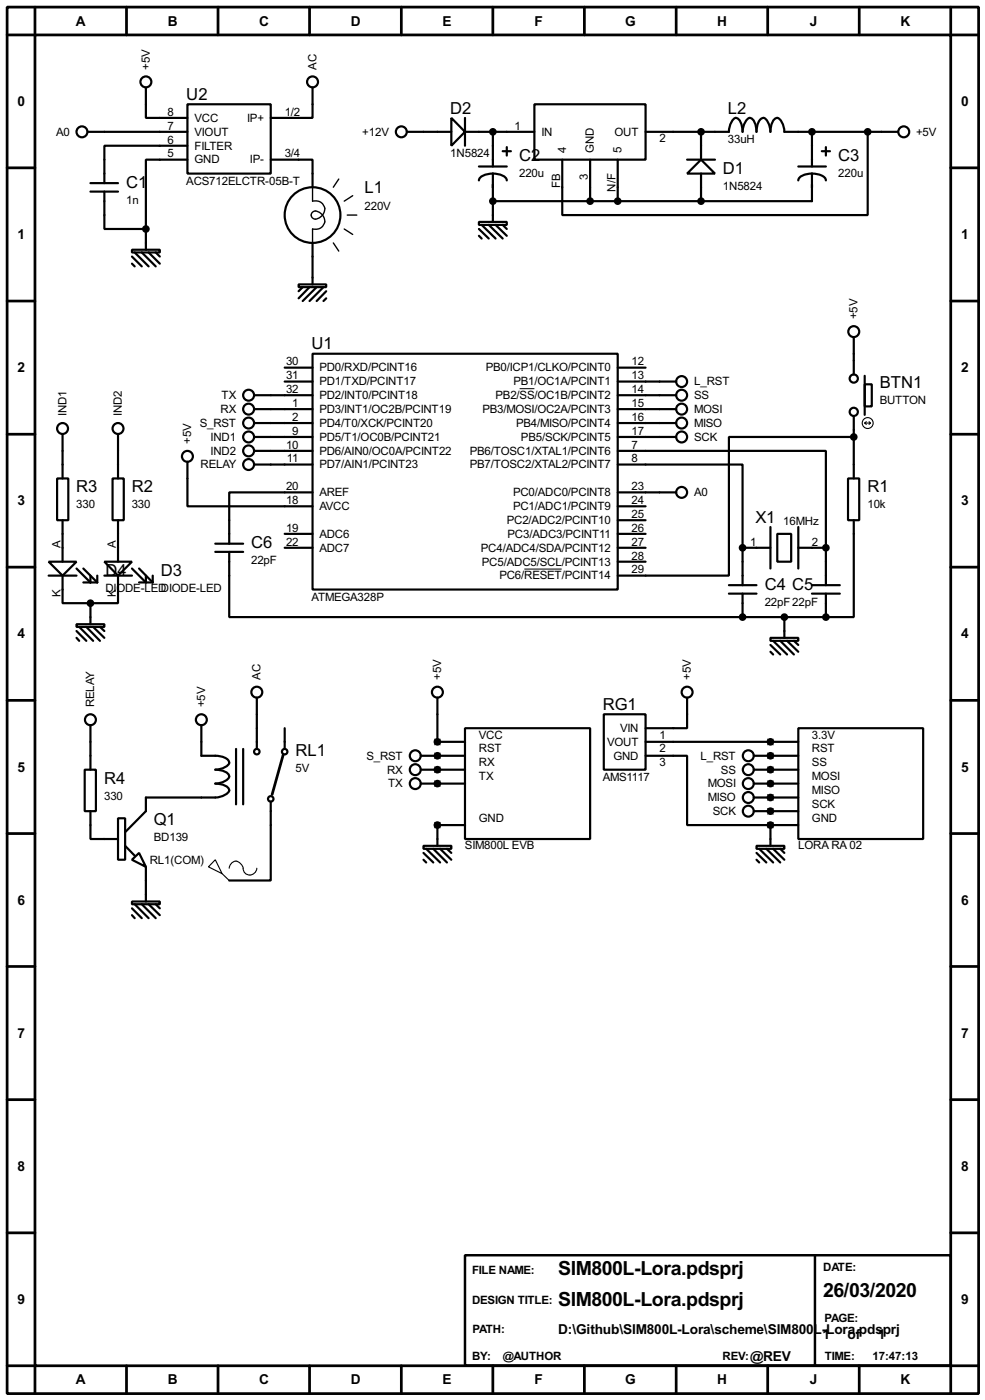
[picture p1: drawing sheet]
<svg xmlns="http://www.w3.org/2000/svg" width="180mm" height="256mm" viewBox="0 0 180 256" stroke-linecap="round" stroke-linejoin="round" font-family="sans-serif">
<g fill="none" stroke="#000" stroke-width=".5">
<path d="M1.3 1.3h177.8v254h-177.8zM6.4 6.4h167.6v243.8h-167.6zM6.4 1.3v5.1h-5.1M23.2 1.3v5.1M39.9 1.3v5.1M56.7 1.3v5.1M73.5 1.3v5.1M90.2 1.3v5.1M107 1.3v5.1M123.8 1.3v5.1M140.5 1.3v5.1M157.3 1.3v5.1"/>
<path d="M174 1.3v5.1h5.1M1.3 30.8h5.1M174 30.8h5.1M1.3 55.2h5.1M174 55.2h5.1M1.3 79.6h5.1M174 79.6h5.1M1.3 103.9h5.1M174 103.9h5.1M1.3 128.3h5.1M51.9 138.2l-2.1 7.4M174 128.3h5.1"/>
<path d="M1.3 152.7h5.1M174 152.7h5.1M1.3 177.1h5.1M174 177.1h5.1M1.3 201.5h5.1M174 201.5h5.1M1.3 225.9h5.1M174 225.9h5.1M1.3 250.2h5.1v5.1M23.2 250.2v5.1M39.9 250.2v5.1M56.7 250.2v5.1"/>
<path d="M73.5 250.2v5.1M90.2 250.2v5.1M107 250.2v5.1M123.8 250.2v5.1M140.5 250.2v5.1M157.3 250.2v5.1M179.1 250.2h-5.1v5.1"/>
</g>
<path d="M85.1 230h88.9v20.2h-88.9zM149.2 230v20.2" fill="none" stroke="#000" stroke-width=".45"/>
<g fill="none" stroke="#000" stroke-width=".4">
<path d="M26.7 16.1v5.5h7.6M34.3 19.1h15.3v12.7h-15.3zM57.2 16.1v5.5h-7.6M97.8 19.1h20.4v10.2h-20.4zM16.1 24.2h18.2M16.6 35.1h5M16.6 33.6h5M19.1 35.1v6.9h7.6M34.3 26.7h-15.2v6.9M34.3 29.3h-7.6v12.7M49.6 29.3h7.6v5M74.5 24.2h8.1"/>
<path d="M82.6 21.6l2.5 2.6-2.5 2.5zM85.1 24.2h12.7M85.1 21.6v5.1M87.7 30.5h5.1M90.2 31.8a3.3 3.3 0 0 1 2.4 .9l.2 .4M90.2 31.8a3.3 3.3 0 0 0-2.4 .9l-.1 .4M90.2 24.2v6.3M90.2 31.8v8.9M92 27.7h1.5M92.8 27v1.5M108 29.3v7.6M113.1 29.3v7.6"/>
<path d="M118.2 24.2h15.2a2.75 2.75 0 0 1 1.3-2.6 1.5 1.5 0 0 1 1 1.3l.2 1.3a2.76 2.76 0 0 1 1.3-2.6 1.5 1.5 0 0 1 1.1 1.3l.2 1.3a3.2 3.2 0 0 1 .9-2.5l.4-.1a2.75 2.75 0 0 1 1.2 2.6 3.3 3.3 0 0 1 .9-2.5 .9 .9 0 0 1 1.2 .7l.4 1.1 .1 .7h20.8M125.8 29.3h5.1M128.3 29.3l2.6 2.5h-5.1zM128.3 24.2v5.1M128.3 31.8v5.1M146.1 30.5h5.1M148.6 31.8a3.2 3.2 0 0 1 2.5 .9l.1 .4M148.6 31.8a2.27 2.27 0 0 0-2.5 1.3M148.6 31.8v5.1h-58.4M148.6 24.2v6.3M150.4 27.7h1.5M151.2 27v1.5"/>
<path d="M158.8 24.2v15.2h-55.9v-10.1M24.2 45.8h5.1v.5h-5.1zM24.2 47l1.8 1.8M24.2 48.3l.5 .5M24.7 46.3l2.5 2.5M26 46.3l2.5 2.5M26.7 42v3.8M27.2 46.3l2.1 2M28.5 46.3l.8 .7M54.7 52.1h5v.5h-5zM55.4 52.6l-.7 .8M56.7 52.6l-2 2.1"/>
<path d="M57.2 44.5v7.6M58 52.6l-2.6 2.6M59.2 52.6l-2.5 2.6M59.7 53.4l-1.7 1.8M59.7 54.7l-.5 .5M87.7 40.7h5.1v.5h-5.1zM87.7 42l1.8 1.7M87.7 43.2l.5 .5M88.2 41.2l2.5 2.5M89.5 41.2l2.5 2.5M90.7 41.2l2.1 2M92 41.2l.8 .8"/>
<path d="M11.5 79.6v8.1M21.6 79.6v8.1M46.5 77.5h10.7M46.5 75h10.7M46.5 72.4h10.7M52.1 69.9h5.1M52.1 67.4h5.1M57.2 64.8h55.9v43.2h-55.9zM113.1 77.5h10.7M113.1 75h10.7M113.1 72.4h10.7M113.1 69.9h10.7"/>
<path d="M113.1 67.4h5.1M156.3 61.8v6.8M156.3 76.3v11.4M158.3 70.4h1.3v4.1h-1.3zM158.3 68.9v7.1M10.5 87.7h2v7.6h-2zM11.5 95.3v7.6M20.6 87.7h2.1v7.6h-2.1zM21.6 95.3v7.6M34.3 84.6v8.2h22.9M39.4 99.6h5.1M46.5 80.1h10.7"/>
<path d="M46.5 82.6h10.7M46.5 85.1h10.7M52.1 97.8h5.1M57.2 90.2h-15.2v9.4M113.1 85.1h22.8v15.3M113.1 82.6h38.1v17.8M113.1 80.1h10.7M113.1 90.2h10.7M113.1 97.8h5.1M113.1 95.3h5.1M113.1 92.8h5.1M141 96.6v7.6"/>
<path d="M142.3 97.8h2.5v5.1h-2.5zM146.1 96.6v7.6M155.2 87.7h2.1v7.6h-2.1zM156.3 95.3v17.8h-5.1M156.3 80.1h-22.9v25.4h-20.3M8.9 102.9h5.1l-2.5 2.6zM8.9 105.5h5.1M11.5 105.5v5h5.1M14 114.4h5.1v.5h-5.1zM14 104.2l2.6 2.5v-1.2M14 115.6l1.8 1.8M14 116.9l.5 .5"/>
<path d="M14.5 114.9l2.6 2.5M15.3 106.7h2.5M15.3 104.2l2.5 2.5M15.8 114.9l2.5 2.5M16.6 110.5v3.9M17.1 114.9l2 2M17.8 105.5v1.2M18.3 114.9l.8 .7M19.1 102.9h5.1l-2.6 2.6zM19.1 105.5h5.1M21.6 105.5v5h-5M24.2 104.2l2.5 2.5v-1.2"/>
<path d="M25.5 104.2l2.5 2.5M25.5 106.7h2.5M28 105.5v1.2M39.4 101.1h5.1M42 101.1v12h93.9M52.1 100.4h5.1M113.1 100.4h5.1M113.1 102.9h5.1M133.4 108.8h5.1M133.4 107.2h5.1M135.9 100.4v6.8M135.9 108.8v4.3"/>
<path d="M135.9 100.4h5.1M135.9 113.1h15.3M141 116.9h5.1v.5h-5.1zM141 118.2l1.8 1.7M141 119.4l.5 .5M141.5 117.4l2.6 2.5M142.8 117.4l2.5 2.5M143.6 113.1v3.8M144.1 117.4l2 2M145.3 117.4l.8 .8M146.1 100.4h5.1M148.6 108.8h5.1"/>
<path d="M148.6 107.2h5.1M151.2 100.4v6.8M151.2 108.8v4.3M16.6 132.9v8.1M36.9 132.9v5.6a8.5 8.5 0 0 1 4.2 .3 .91 .91 0 0 1 .7 1.2 3.3 3.3 0 0 1-2.4 1 3.3 3.3 0 0 1 2.4 .9 .9 .9 0 0 1-.7 1.2l-1.1 .4-.6 .1a3.3 3.3 0 0 1 2.4 .8 .89 .89 0 0 1-.7 1.2l-1.1 .4-.6 .1h-12.7v2.5l-3.8 3.9M43.2 137.2v10.2M44.5 137.2v10.2M47 127.8v9.4M52.1 133.4v3.8M77 138.5h8.1M80.1 127.8v8.1h5M85.1 133.4h22.9v20.3h-22.9z"/>
<path d="M110.5 130.9h7.7v10.1h-7.7zM118.2 138.5h7.6v12.7h15.2M118.2 135.9h27.9M125.8 127.8v5.6h-7.6M138 138.5h8.1M146.1 133.4h22.9v20.3h-22.9zM15.5 141h2.1v7.6h-2.1zM16.6 148.6v5.1h5M21.6 149.9h1.3v7.6h-1.3zM22.9 155l1.8 1.8M24.2 157.5l1.3-1.2 1.2 2.5zM26.7 158.8v6.4"/>
<path d="M49.6 146.9v14.4h-7.6M77 143.6h8.1M77 141h8.1M77.5 155h5.1v.5h-5.1zM77.5 156.3l1.8 1.7M77.5 157.5l.5 .5M78 155.5l2.6 2.5M79.3 155.5l2.5 2.5M80.6 155.5l2 2M81.8 155.5l.8 .8M85.1 151.2h-5v3.8M138 146.1h8.1"/>
<path d="M138 148.6h8.1M138 143.6h8.1M138 141h8.1M138.5 155h5.1v.5h-5.1zM138.5 156.3l1.8 1.7M138.5 157.5l.5 .5M139 155.5l2.5 2.5M140.3 155.5l2.5 2.5M141 151.2v3.8M141 151.2h5.1M141.5 155.5l2.1 2M142.8 155.5l.8 .8"/>
<path d="M24.2 165.2h5.1v.5h-5.1zM24.2 166.4l1.8 1.8M24.2 167.7l.5 .5M24.7 165.7l2.5 2.5M26 165.7l2.5 2.5M27.2 165.7l2.1 2M28.5 165.7l.8 .7"/>
<circle cx="26.7" cy="15" r="1"/>
<circle cx="57.2" cy="15" r="1"/>
<circle cx="15" cy="24.2" r="1"/>
<circle cx="57.2" cy="39.4" r="5.1"/>
<circle cx="73.4" cy="24.2" r="1"/>
<circle cx="165.4" cy="24.2" r="1"/>
<circle cx="11.4" cy="78.5" r="1"/>
<circle cx="21.6" cy="78.5" r="1"/>
<circle cx="45.5" cy="77.5" r="1"/>
<circle cx="45.5" cy="72.4" r="1"/>
<circle cx="45.5" cy="75" r="1"/>
<circle cx="124.7" cy="69.9" r="1"/>
<circle cx="124.7" cy="75" r="1"/>
<circle cx="124.7" cy="72.4" r="1"/>
<circle cx="124.7" cy="77.5" r="1"/>
<circle cx="156.2" cy="60.8" r="1"/>
<circle cx="156.2" cy="69.4" r=".75"/>
<circle cx="156.2" cy="75.5" r=".75"/>
<circle cx="34.3" cy="83.6" r="1"/>
<circle cx="45.5" cy="82.6" r="1"/>
<circle cx="45.5" cy="80.1" r="1"/>
<circle cx="45.5" cy="85.1" r="1"/>
<circle cx="124.7" cy="80.1" r="1"/>
<circle cx="124.7" cy="90.2" r="1"/>
<circle cx="16.5" cy="131.9" r="1"/>
<circle cx="36.8" cy="131.9" r="1"/>
<circle cx="47" cy="126.8" r="1"/>
<circle cx="47" cy="137.7" r=".5"/>
<circle cx="52.1" cy="137.7" r=".5"/>
<circle cx="76" cy="138.5" r="1"/>
<circle cx="80" cy="126.8" r="1"/>
<circle cx="125.7" cy="126.8" r="1"/>
<circle cx="136.9" cy="138.5" r="1"/>
<circle cx="49.5" cy="146.4" r=".5"/>
<circle cx="76" cy="143.6" r="1"/>
<circle cx="76" cy="141" r="1"/>
<circle cx="136.9" cy="141" r="1"/>
<circle cx="136.9" cy="143.6" r="1"/>
<circle cx="136.9" cy="148.6" r="1"/>
<circle cx="136.9" cy="146.1" r="1"/>
</g>
<g fill="#000">
<circle cx="90.2" cy="36.9" r=".2"/>
<circle cx="135.9" cy="113.1" r=".2"/>
<circle cx="151.2" cy="113.1" r=".2"/>
<circle cx="80.1" cy="138.5" r=".2"/>
<circle cx="141" cy="138.5" r=".2"/>
<circle cx="80.1" cy="141" r=".2"/>
<circle cx="80.1" cy="143.6" r=".2"/>
<circle cx="141" cy="141" r=".2"/>
<circle cx="141" cy="143.6" r=".2"/>
<circle cx="141" cy="146.1" r=".2"/>
<circle cx="141" cy="148.6" r=".2"/>
</g>
<g fill="none" stroke="#000" stroke-width=".18">
<path d="M95.1 71.2h2.7M96 104.3h6.8M79.6 135.4l1 1.1M79.6 138l1 1M80.6 135.4l-1 1.1M80.6 138l-1 1M140.5 135.4l1 1.1M140.5 138l1 1M141.5 135.4l-1 1.1M141.5 138l-1 1M79.6 140.5l1 1M79.6 143.1l1 1"/>
<path d="M79.6 150.7l1 1M80.6 140.5l-1 1M80.6 143.1l-1 1M80.6 150.7l-1 1M140.5 140.5l1 1M140.5 143.1l1 1M140.5 145.6l1 1M140.5 148.1l1 1.1M140.5 150.7l1 1M141.5 140.5l-1 1M141.5 143.1l-1 1M141.5 145.6l-1 1"/>
<path d="M141.5 148.1l-1 1.1M141.5 150.7l-1 1"/>
</g>
<path d="M57.2 34.3v2.6a1.68 1.68 0 0 1 2.2 1.1 1.68 1.68 0 0 1-1.4 2.1 .76 .76 0 0 1-1-.7 .76 .76 0 0 1 1-.7 1.69 1.69 0 0 1 1.4 1.5 1.69 1.69 0 0 1-1 1.7l-1.2 .1v2.5M62 32.8l-1 1.5M63.6 39.4h1.7M64.6 35.9l-1.6 1M61 44.5l1 1.5M63 42l1.6 1" fill="none" stroke="#000" stroke-width=".25"/>
<g fill="#000" stroke="#000" stroke-width=".4">
<circle cx="90.2" cy="24.2" r=".5"/>
<circle cx="90.2" cy="36.9" r=".5"/>
<circle cx="108" cy="36.9" r=".5"/>
<circle cx="113" cy="36.9" r=".5"/>
<circle cx="128.3" cy="24.2" r=".5"/>
<circle cx="128.3" cy="36.9" r=".5"/>
<circle cx="148.6" cy="24.2" r=".5"/>
<circle cx="158.8" cy="24.2" r=".5"/>
<circle cx="26.7" cy="42" r=".5"/>
<circle cx="156.2" cy="80.1" r=".5"/>
<circle cx="16.5" cy="110.5" r=".5"/>
<circle cx="135.9" cy="113.1" r=".5"/>
<circle cx="135.9" cy="100.4" r=".5"/>
<circle cx="143.5" cy="113.1" r=".5"/>
<circle cx="151.1" cy="113.1" r=".5"/>
<circle cx="151.1" cy="100.4" r=".5"/>
<circle cx="80" cy="135.9" r=".5"/>
<circle cx="80" cy="138.5" r=".5"/>
<circle cx="141" cy="135.9" r=".5"/>
<circle cx="141" cy="138.5" r=".5"/>
<circle cx="80" cy="143.6" r=".5"/>
<circle cx="80" cy="151.2" r=".5"/>
<circle cx="80" cy="141" r=".5"/>
<circle cx="141" cy="151.2" r=".5"/>
<circle cx="141" cy="143.6" r=".5"/>
<circle cx="141" cy="141" r=".5"/>
<circle cx="141" cy="146.1" r=".5"/>
<circle cx="141" cy="148.6" r=".5"/>
</g>
<g fill="none" stroke="#000" stroke-width=".2">
<path d="M158.3 77.5h1M158.3 77.5l.3 .3M158.6 77.3l-.3 .2M159.1 77.3l.2 .2M159.3 77.5l-.2 .3M39.4 157.5l1.3 2.6-2.5-1.3zM42 159.1a1.25 1.25 0 0 1 1-1.3 1.25 1.25 0 0 1 1.4 .9 1.59 1.59 0 0 0 .9 1.5 1.32 1.32 0 0 0 1.7-1.1M40.7 160.1l1.3 1.2"/>
<circle cx="158.8" cy="77.5" r="1"/>
</g>
<g font-size="4">
<text x="102.2" y="233.6">SIM800L-Lora.pdsprj</text>
<text x="102.2" y="239.3">SIM800L-Lora.pdsprj</text>
<text x="150.7" y="237.6">26/03/2020</text>
</g>
<g font-size="3.4">
<text x="34.1" y="18.3">U2</text>
<text x="82.4" y="20.8">D2</text>
<text x="133.2" y="20.8">L2</text>
<text x="95" y="29.5">C2</text>
<text x="153.4" y="29.5">C3</text>
<text x="23.1" y="34.4">C1</text>
<text x="66.7" y="35.4">L1</text>
<text x="132.3" y="31.8">D1</text>
<text x="57" y="64">U1</text>
<text x="161" y="71.2">BTN1</text>
<text x="14" y="90.2">R3</text>
<text x="24.1" y="90.2">R2</text>
<text x="138.3" y="95.8">X1</text>
<text x="158.8" y="90.2">R1</text>
<text x="45.9" y="100.4">C6</text>
<text x="19.3" y="105.5">D4</text>
<text x="29.5" y="105.5">D3</text>
<text x="140" y="108">C4 C5</text>
<text x="110.3" y="130.1">RG1</text>
<text x="19.1" y="143.6">R4</text>
<text x="54.1" y="138.5">RL1</text>
<text x="28.2" y="151.2">Q1</text>
</g>
<g font-size="2.8">
<text x="13.9" y="4.7">A</text>
<text x="30.7" y="4.7">B</text>
<text x="47.4" y="4.7">C</text>
<text x="64.2" y="4.7">D</text>
<text x="81" y="4.7">E</text>
<text x="97.9" y="4.7">F</text>
<text x="114.4" y="4.7">G</text>
<text x="131.3" y="4.7">H</text>
<text x="148.2" y="4.7">J</text>
<text x="164.8" y="4.7">K</text>
<text x="3.2" y="19.4">0</text>
<text x="175.9" y="19.4">0</text>
<text x="3.2" y="43.8">1</text>
<text x="175.9" y="43.8">1</text>
<text x="3.2" y="68.2">2</text>
<text x="175.9" y="68.2">2</text>
<text x="3.2" y="92.6">3</text>
<text x="175.9" y="92.6">3</text>
<text x="3.2" y="117">4</text>
<text x="175.9" y="117">4</text>
<text x="3.2" y="141.4">5</text>
<text x="175.9" y="141.4">5</text>
<text x="3.2" y="165.8">6</text>
<text x="175.9" y="165.8">6</text>
<text x="3.2" y="190.1">7</text>
<text x="175.9" y="190.1">7</text>
<text x="3.2" y="214.5">8</text>
<text x="175.9" y="214.5">8</text>
<text x="3.2" y="238.9">9</text>
<text x="175.9" y="238.9">9</text>
<text x="102.2" y="244.3">D:\Github\SIM800L-Lora\scheme\SIM800L-Lora.pdsprj</text>
<text x="150.5" y="245.3">1</text>
<text x="155.1" y="245.3">of</text>
<text x="160.7" y="245.3">1</text>
<text x="137.3" y="249.4">@REV</text>
<text x="13.9" y="253.6">A</text>
<text x="30.7" y="253.6">B</text>
<text x="47.4" y="253.6">C</text>
<text x="64.2" y="253.6">D</text>
<text x="81" y="253.6">E</text>
<text x="97.9" y="253.6">F</text>
<text x="114.4" y="253.6">G</text>
<text x="131.3" y="253.6">H</text>
<text x="148.2" y="253.6">J</text>
<text x="164.8" y="253.6">K</text>
</g>
<g font-size="2.4">
<text x="27.4" y="12.7" transform="rotate(-90 27.4 12.7)">+5V</text>
<text x="57.9" y="12.7" transform="rotate(-90 57.9 12.7)">AC</text>
<text x="30.7" y="23.7">7</text>
<text x="30.7" y="21.2">8</text>
<text x="35.6" y="22.3">VCC</text>
<text x="45.2" y="22.3">IP+</text>
<text x="52.1" y="21.2">1/2</text>
<text x="94.2" y="23.7">1</text>
<text x="10.3" y="24.8">A0</text>
<text x="30.7" y="28.9">5</text>
<text x="30.7" y="26.3">6</text>
<text x="35.6" y="24.8">VIOUT</text>
<text x="35.6" y="30">GND</text>
<text x="35.6" y="27.4">FILTER</text>
<text x="45.8" y="30">IP-</text>
<text x="52.1" y="28.9">3/4</text>
<text x="66.3" y="24.8">+12V</text>
<text x="82.4" y="28.8">1N5824</text>
<text x="99.1" y="24.8">IN</text>
<text x="103.6" y="27.9" transform="rotate(-90 103.6 27.9)">4</text>
<text x="108.7" y="27.9" transform="rotate(-90 108.7 27.9)">GND</text>
<text x="112.5" y="24.8">OUT</text>
<text x="113.8" y="28" transform="rotate(-90 113.8 28)">5</text>
<text x="120.7" y="26.1">2</text>
<text x="133.2" y="26.2">33uH</text>
<text x="167.7" y="24.8">+5V</text>
<text x="34.1" y="33.9">ACS712ELCTR-05B-T</text>
<text x="95" y="32.5">220u</text>
<text x="102.5" y="34.4" transform="rotate(-90 102.5 34.4)">FB</text>
<text x="107.6" y="32.9" transform="rotate(-90 107.6 32.9)">3</text>
<text x="112.7" y="35.1" transform="rotate(-90 112.7 35.1)">N/F</text>
<text x="132.3" y="34.8">1N5824</text>
<text x="153.4" y="32.5">220u</text>
<text x="23.1" y="37.3">1n</text>
<text x="66.7" y="38.4">220V</text>
<text x="157" y="58.5" transform="rotate(-90 157 58.5)">+5V</text>
<text x="52.4" y="72">32</text>
<text x="52.4" y="69.5">31</text>
<text x="52.4" y="67">30</text>
<text x="58.5" y="70.6">PD1/TXD/PCINT17</text>
<text x="58.5" y="68.1">PD0/RXD/PCINT16</text>
<text x="88.9" y="68.1">PB0/ICP1/CLKO/PCINT0</text>
<text x="94" y="70.6">PB1/OC1A/PCINT1</text>
<text x="115.6" y="67">12</text>
<text x="115.6" y="69.5">13</text>
<text x="115.6" y="72">14</text>
<text x="127.1" y="70.6">L_RST</text>
<text x="12.2" y="76.3" transform="rotate(-90 12.2 76.3)">IND1</text>
<text x="22.3" y="76.2" transform="rotate(-90 22.3 76.2)">IND2</text>
<text x="40.4" y="75.6">RX</text>
<text x="40.6" y="73.1">TX</text>
<text x="53.5" y="77.1">2</text>
<text x="53.5" y="74.6">1</text>
<text x="58.5" y="75.6">PD3/INT1/OC2B/PCINT19</text>
<text x="58.5" y="73.1">PD2/INT0/PCINT18</text>
<text x="88.3" y="75.6">PB3/MOSI/OC2A/PCINT3</text>
<text x="90.7" y="73.1">PB2/SS/OC1B/PCINT2</text>
<text x="115.6" y="74.6">15</text>
<text x="115.6" y="77.1">16</text>
<text x="127.1" y="75.6">MOSI</text>
<text x="127.1" y="73.1">SS</text>
<text x="161" y="74.1">BUTTON</text>
<text x="35" y="81.3" transform="rotate(-90 35 81.3)">+5V</text>
<text x="36.6" y="78.2">S_RST</text>
<text x="38.6" y="83.3">IND2</text>
<text x="38.6" y="80.8">IND1</text>
<text x="52.4" y="82.2">10</text>
<text x="53.5" y="79.7">9</text>
<text x="58.5" y="83.3">PD6/AIN0/OC0A/PCINT22</text>
<text x="58.5" y="80.8">PD5/T1/OC0B/PCINT21</text>
<text x="58.5" y="78.2">PD4/T0/XCK/PCINT20</text>
<text x="86" y="83.3">PB6/TOSC1/XTAL1/PCINT6</text>
<text x="94.5" y="78.2">PB4/MISO/PCINT4</text>
<text x="95.4" y="80.8">PB5/SCK/PCINT5</text>
<text x="115.6" y="79.7">17</text>
<text x="115.6" y="82.2">7</text>
<text x="127.1" y="80.8">SCK</text>
<text x="127.1" y="78.2">MISO</text>
<text x="36.7" y="85.8">RELAY</text>
<text x="52.4" y="89.8">20</text>
<text x="52.5" y="84.7">11</text>
<text x="58.5" y="85.8">PD7/AIN1/PCINT23</text>
<text x="86" y="85.8">PB7/TOSC2/XTAL2/PCINT7</text>
<text x="115.6" y="84.7">8</text>
<text x="115.6" y="89.8">23</text>
<text x="14" y="93.2">330</text>
<text x="24.1" y="93.2">330</text>
<text x="52.4" y="92.4">18</text>
<text x="58.5" y="93.5">AVCC</text>
<text x="58.5" y="90.9">AREF</text>
<text x="93.9" y="93.5">PC1/ADC1/PCINT9</text>
<text x="93.9" y="90.9">PC0/ADC0/PCINT8</text>
<text x="115.6" y="94.9">25</text>
<text x="115.6" y="92.4">24</text>
<text x="127.1" y="90.9">A0</text>
<text x="158.8" y="93.2">10k</text>
<text x="11" y="100.4" transform="rotate(-90 11 100.4)">A</text>
<text x="21.2" y="100.4" transform="rotate(-90 21.2 100.4)">A</text>
<text x="52.4" y="97.4">19</text>
<text x="52.4" y="100">22</text>
<text x="58.5" y="98.5">ADC6</text>
<text x="58.5" y="101.1">ADC7</text>
<text x="88" y="101.1">PC4/ADC4/SDA/PCINT12</text>
<text x="92.8" y="96">PC2/ADC2/PCINT10</text>
<text x="92.9" y="98.5">PC3/ADC3/PCINT11</text>
<text x="115.6" y="100">27</text>
<text x="115.6" y="97.4">26</text>
<text x="137.3" y="100">1</text>
<text x="143.4" y="96.1">16MHz</text>
<text x="148.6" y="100">2</text>
<text x="45.9" y="103.4">22pF</text>
<text x="88.2" y="103.6">PC5/ADC5/SCL/PCINT13</text>
<text x="91.4" y="106.2">PC6/RESET/PCINT14</text>
<text x="115.6" y="105.1">29</text>
<text x="115.6" y="102.5">28</text>
<text x="11" y="109.4" transform="rotate(-90 11 109.4)">K</text>
<text x="19.3" y="108.4">DIODE-LEDDIODE-LED</text>
<text x="21.2" y="109.4" transform="rotate(-90 21.2 109.4)">K</text>
<text x="57" y="110.1">ATMEGA328P</text>
<text x="140" y="111">22pF22pF</text>
<text x="47.7" y="124.5" transform="rotate(-90 47.7 124.5)">AC</text>
<text x="80.8" y="124.5" transform="rotate(-90 80.8 124.5)">+5V</text>
<text x="126.5" y="124.5" transform="rotate(-90 126.5 124.5)">+5V</text>
<text x="17.3" y="129.6" transform="rotate(-90 17.3 129.6)">RELAY</text>
<text x="37.6" y="129.6" transform="rotate(-90 37.6 129.6)">+5V</text>
<text x="87.7" y="137.8">RST</text>
<text x="87.7" y="135.3">VCC</text>
<text x="111.1" y="136.6">VOUT</text>
<text x="113.5" y="134.1">VIN</text>
<text x="120.7" y="135.3">1</text>
<text x="120.7" y="137.8">2</text>
<text x="148.6" y="137.8">RST</text>
<text x="148.6" y="135.3">3.3V</text>
<text x="54.1" y="141.5">5V</text>
<text x="67.1" y="139.2">S_RST</text>
<text x="70.9" y="141.7">RX</text>
<text x="87.7" y="140.4">RX</text>
<text x="87.7" y="142.9">TX</text>
<text x="110.3" y="143.1">AMS1117</text>
<text x="112.3" y="139.2">GND</text>
<text x="120.7" y="140.4">3</text>
<text x="128.2" y="139.2">L_RST</text>
<text x="132" y="141.7">SS</text>
<text x="148.6" y="140.4">SS</text>
<text x="148.6" y="142.9">MOSI</text>
<text x="19.1" y="146.5">330</text>
<text x="71.1" y="144.3">TX</text>
<text x="129.6" y="146.8">MISO</text>
<text x="129.6" y="144.3">MOSI</text>
<text x="130.5" y="149.3">SCK</text>
<text x="148.6" y="145.5">MISO</text>
<text x="148.6" y="148">SCK</text>
<text x="28.2" y="154.2">BD139</text>
<text x="85.1" y="155.6">SIM800L EVB</text>
<text x="87.7" y="150.5">GND</text>
<text x="146.1" y="155.6">LORARA02</text>
<text x="148.6" y="150.5">GND</text>
<text x="27.4" y="158.2">RL1(COM)</text>
<text x="86.4" y="233.4">FILE NAME:</text>
<text x="150.7" y="232.9">DATE:</text>
<text x="86.4" y="238.8">DESIGN TITLE:</text>
<text x="86.5" y="244.2">PATH:</text>
<text x="150.9" y="242.3">PAGE:</text>
<text x="86.4" y="249.1">BY:</text>
<text x="92" y="249.1">@AUTHOR</text>
<text x="132.3" y="249.2">REV:</text>
<text x="151" y="249.2">TIME:</text>
<text x="159.7" y="249.2">17:47:13</text>
</g>
</svg>
